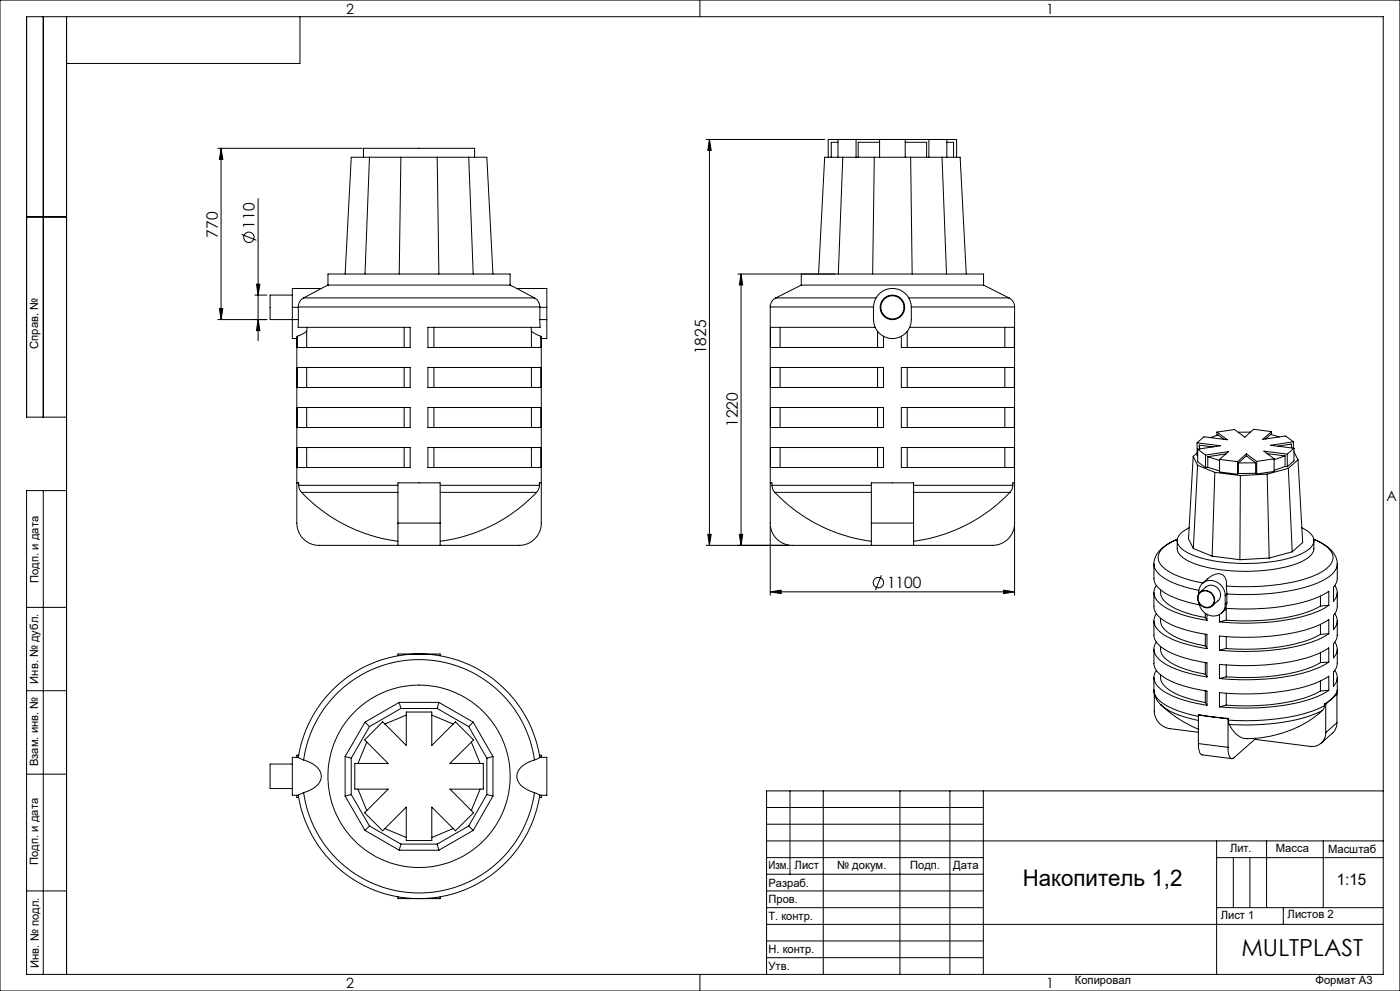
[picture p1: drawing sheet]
<svg xmlns="http://www.w3.org/2000/svg" width="420mm" height="297mm" viewBox="0 0 420 297" stroke-linecap="round" stroke-linejoin="round" font-family="sans-serif">
<g fill="none" stroke="#000" stroke-width=".3">
<path d="M0 0h420v297h-420zM13 5v120M20 5v287M90 5v14h-70M210 0v5M65.3 44.4h43.4M66.3 44.4v51.4M66.3 44.4l.6 3.4h-1.1zM77.4 59.5v42.6M109 47.1v-2.7h33.4v2.7M110.8 47.1l-1.3 35M120.3 47.1l-.5 35"/>
<path d="M131.2 47.1l.5 35M140.6 47.1l1.4 35M211.8 41.8h35.6M212.8 41.8l.6 3.3h-1.1zM212.8 41.8v121.6M248.5 47.1v-5.3h38.5v5.3M251.4 42.6h-2v4.5M251.4 41.8v5.3M252.8 47.1l-1.3 35M256.8 41.8v5.3M262.3 47.1l-.5 35M263.9 41.8v5.3"/>
<path d="M263.9 42.6h-6.4v4.5M271.6 41.8v5.3M271.6 42.6h6.4v4.5M273.2 47.1l.4 35M278.7 41.8v5.3M282.6 47.1l1.4 35M284.1 42.6h2v4.5M284.1 41.8v5.3M8 65h12M72.5 70.2l4.4 1.8M65.3 95.8h14.7M65.8 92.5h1.1l-.6 3.3z"/>
<path d="M76.4 88.4h3.6M76.9 85.2h1.1l-.6 3.2zM77.4 95.8l.6 3.3h-1.1zM87.7 92.1v9.4h1.3M87.7 88.4h-6.7v7.4h8.5M87.7 92.1h1.8M89.5 92h72.5M89.5 95.8l-.1 2.3h33.6v6h-33.9v-3.3M89.5 92v3.8M91.1 89.3h69.2M91.1 89.3a2.97 2.97 0 0 0-1.6 2.7M92 99.3l-2.9 1.5"/>
<path d="M92 99.3v4.8M92.1 98.1l-.1 1.2M96.4 86.5l-5.3 2.8M96.4 86.5h-8.7v5.6M98.4 85.4h54.6M98.4 85.4v-3.3h54.6v3.3M98.4 85.4l-2 1.1M103.5 82.1l1.9-35h40.6l1.9 35M121.2 98.1v6M130.2 98.1v6M153 85.4l2 1.1M155 86.5l5.3 2.8"/>
<path d="M155 86.5h9v5.6M159.3 98.1l.1 1.2M159.4 99.3l2.9 1.5M159.4 99.3v4.8M160.3 89.3a3.1 3.1 0 0 1 1.7 2.7M162 95.8v2.3h-33.6v6h33.9v-3.3M162 95.8h2M162 92v3.8M162 92.1h2M164 95.8v5.7h-1.6M164 92.1v3.7M221.3 82.1h29.2"/>
<path d="M222.3 82.1v81.3M222.3 82.1l.5 3.3h-1zM231.1 92v64.8a6.6 6.6 0 0 0 6.6 6.6h60a6.6 6.6 0 0 0 6.7-6.6v-64.8M231.1 92h30.9M232.8 89.3a3.1 3.1 0 0 0-1.7 2.7M232.8 89.3h30M234 98.1v6M240.4 85.4h54.7M240.4 85.4v-3.3h54.7v3.3M240.4 85.4l-7.6 3.9M245.6 82.1l1.8-35h40.6l1.9 35M262.6 98.1h-31.5v6h33.9v-3.3"/>
<path d="M263.3 99.3v4.8M263.5 88.4a5.7 5.7 0 0 1 6.2-1.6 5.7 5.7 0 0 1 3.7 5.3v3.7a5.7 5.7 0 0 1-5.7 5.7 5.7 5.7 0 0 1-5.7-5.7l.1-4.4 .5-1.8zM272.2 99.3v4.8M272.6 89.3h30.1M272.9 98.1h31.4v6h-33.9v-3.3M273.4 92h31M295.1 85.4l7.6 3.9M301.4 98.1v6M302.7 89.3l.2 .1a3.1 3.1 0 0 1 1.5 2.6M89 101.5v55.3a6.7 6.7 0 0 0 6.7 6.6h60a6.6 6.6 0 0 0 6.7-6.6v-55.3M89.1 100.8l-.1 .7M89.1 110.1h33.9v6h-33.9z"/>
<path d="M92 110.1v6M121.2 110.1v6M128.4 110.1h33.9v6h-33.9zM130.2 110.1v6M159.4 110.1v6M162.3 100.8l.1 .7M231.1 110.1h33.9v6h-33.9zM234 110.1v6M263.3 110.1v6M270.4 110.1h33.9v6h-33.9zM272.2 110.1v6M301.4 110.1v6"/>
<path d="M20 125h-12v-120h407v287h-407v-145h12M89.1 122.1h33.9v6h-33.9zM89.1 134.1h33.9v6h-33.9zM92 122.1v6M92 134.1v6M121.2 122.1v6M121.2 134.1v6M128.4 122.1h33.9v6h-33.9zM128.4 134.1h33.9v6h-33.9zM130.2 122.1v6M130.2 134.1v6M159.4 122.1v6"/>
<path d="M159.4 134.1v6M231.1 122.1h33.9v6h-33.9zM231.1 134.1h33.9v6h-33.9zM234 122.1v6M234 134.1v6M263.3 122.1v6M263.3 134.1v6M270.4 122.1h33.9v6h-33.9zM270.4 134.1h33.9v6h-33.9zM272.2 122.1v6M272.2 134.1v6M301.4 122.1v6"/>
<path d="M301.4 134.1v6M358 136.8l1.3 2.6M358 136.8l-1.4 24.7 1.4 2.9M359.1 132.7l7 .9-6.8 1M359.1 132.7v3.8h.2M359.1 135.7l-1.1 1.1M359.3 139.4l5.2 2.2M359.3 139.4l-1.3 25M359.3 134.6l2.4 1.8M359.3 134.6v3.8l2.4 1.8M359.8 133.4l.1 1.1M359.8 133.4l4.2 .5"/>
<path d="M359.8 133.4v1.1M361.7 136.4l6.8-1-2.6 2.3M361.7 136.4v3.8M362.3 136.9l3.6 1.1M362.3 136.9v3.1M363.1 131.2l2.3-.9 1.8 1.4M365.1 129.5l3.1 2.3-7-.9-2.1 1.8M365.1 129.5v1M365.9 137.7l5.4 .7M365.9 137.7v3.8l5.4 .6M367.7 136.1l-5.4 .8M371.3 138.4v3.7"/>
<path d="M371.5 138.7v3.2M373.9 136l-2.6 2.4M373.9 136l3.1 2.3M373.9 136.6l-2.4 2.1M373.9 136.6l2.8 2.1M373.9 136v.6M375.1 129.5h-3.7M376.7 138.7h-5.2M376.7 138.7v3.1M377 138.3v3.8M380.2 136l5.3 .6M381.5 129.4l-2.7 2.3 6.9-1 2.3 1.7"/>
<path d="M381.5 129.4l-5.4-.7-2.6 2.3-3.2-2.3-5.2 .8M381.5 129.4v.8M382.2 137.5l-5.2 .8M382.2 137.5v3.8l-5.2 .8M383.4 133.7l4-.6 .1 1.1M383.7 130.9l-2.5-.7-1.5 1.3M385.5 136.6l-3.3 1.2M385.5 136.6v3.2M385.5 139.8l-3.3 1.2M385.5 139.8l.7 .1M386.2 136.1l-7-.9 3 2.3M386.2 136.1v3.8"/>
<path d="M388 132.4l-6.8 1.1 7 .8M388 132.4v1.9M388.2 134.3l-2 1.8M388.2 134.3v3.8l-2 1.8M388.2 135.4l1.2 2.4M389.4 137.8l-2.9 2.6M389.4 137.8l1.4 24.8-3.1 2.8M13 147v145M89 144.7h.6v.7M89.6 145.4h29.8M89.6 145.4l.2 1.1 .7 1.1M90.5 147.6h28.9"/>
<path d="M90.5 147.6a48.8 48.8 0 0 0 28.9 14.6M119.4 156.8v6.6M119.4 156.8h12.6M119.4 156.8v-12.1h12.6v12.1M132 156.8v6.6M132 145.4h29.8M132 147.6h29M161 147.6a48.8 48.8 0 0 1-29 14.6M161.8 145.4l-.2 1.2-.6 1M162.4 144.7h-.6v.7M231.1 157.8v20.6M231.1 144.7h.5v.7"/>
<path d="M231.6 145.4h29.8M231.6 145.4l.3 1.3 .5 .9M232.4 147.6h29M232.4 147.6a49 49 0 0 0 29 14.6M261.4 156.8v6.6M261.4 156.8h12.7M261.4 156.8v-12.1h12.7v12.1M274.1 156.8v6.6M274.1 145.4h29.7M274.1 147.6h28.9M303 147.6a49 49 0 0 1-28.9 14.6M303.8 145.4l-.2 1.2-.6 1"/>
<path d="M304.4 157.8v20.6M304.4 144.7h-.6v.7M362.3 140l3.6 1.1M362.3 140l-.6 .2M364.5 141.6l7.6 .9M364.5 141.6l-.9 25.1M371.5 141.9l-.2 .2M372.1 142.5l-.1 25.2M376.7 141.8l-5.2 .1M376.7 141.8l.3 .3M380.2 142.1l-8.1 .4M380.2 142.1l.6 25.1"/>
<path d="M386.5 140.4l-6.3 1.7M386.5 140.4l1.2 25M390.6 158.1a5.1 5.1 0 0 1 3.6 4 5.1 5.1 0 0 1-3.5 3.8 48.8 48.8 0 0 1-23.8 2.6l-.6-.1a22.9 22.9 0 0 1-12-4.2 2.88 2.88 0 0 1 .5-4.9l1.9-1.1M211.8 163.4h24.9M212.3 160.2h1.1l-.6 3.2zM221.8 160.2h1l-.5 3.2zM231.1 177.4l3.3-.5v1zM231.1 177.4h73.3M264.4 172.4l-1.8 4.4M301.1 176.9l3.3 .5-3.3 .5zM346.2 169v4.4a6.3 6.3 0 0 0 4.1 4.8 33.9 33.9 0 0 0 9.5 3.1M346.2 177.6v4.2a5.5 5.5 0 0 0 3.3 4.4 34.9 34.9 0 0 0 12.6 3.9v4.3"/>
<path d="M346.2 169a6.2 6.2 0 0 0 4 4.8 34.9 34.9 0 0 0 9.5 3.1M346.9 175.5a3.9 3.9 0 0 0 1.4 5.6 31.5 31.5 0 0 0 13.8 4.8M348.2 176.8v.8a6 6 0 0 0 4 4.6 31.7 31.7 0 0 0 9.4 2.9M353.2 162v2.4a5.2 5.2 0 0 0 3.8 3.9 47.8 47.8 0 0 0 22.8 2.6l2.2-.3a20.9 20.9 0 0 0 11.2-4.2l.9-1.3 .1-3.1M353.2 161.6a8.7 8.7 0 0 0-5.7 4.8 4.3 4.3 0 0 0 2.5 4.4 28.9 28.9 0 0 0 10.9 3.9M353.2 161.6a10.5 10.5 0 0 0-6.8 6.1l-.2 1.3M358 164.4l5.6 2.3M359.6 177.9a3.7 3.7 0 0 1 2.3-3.8 3.7 3.7 0 0 1 4.3 1.2l1.1 1.6 .3 1.6M359.8 177.7a2.71 2.71 0 0 1 3.9 .3 2.71 2.71 0 0 1-.6 4 2.84 2.84 0 0 1-3.2-.9 2.84 2.84 0 0 1-.1-3.4zM359.9 177.8a2.57 2.57 0 0 1 3.7 .3 2.57 2.57 0 0 1-.5 3.7 2.69 2.69 0 0 1-3-.8 2.69 2.69 0 0 1-.2-3.2zM360 177.5l1.8-1.6a2.77 2.77 0 0 1 3.6 .5 2.77 2.77 0 0 1 0 3.7l-1.8 1.5M360.8 174.8l1.5-1.3a3.6 3.6 0 0 1 4.9-.9 3.5 3.5 0 0 1 .7 3"/>
<path d="M363.6 166.7l8.4 1M367.6 178.5v2.6M367.9 175.6l.2 2.4M368.1 178v2.7M368.1 178.1l-.5 .4M380.8 167.2l-8.8 .5M387.7 165.4l-6.9 1.8M396.1 178.6v3M401.2 169a7.6 7.6 0 0 0-4.8-6.3l-2.3-1.1a8.9 8.9 0 0 1 5.7 4.8 4.8 4.8 0 0 1-3 4.8 46.9 46.9 0 0 1-21.4 4.6l-7.5-.2M401.2 169l-.1 4.9-1.1 2.1v4.2a3.6 3.6 0 0 0 .4-4.7M401.2 177.6v4.3l-.3 1.2-.9 1.3v4.3a3.6 3.6 0 0 0 .4-4.7M401.2 169a6.1 6.1 0 0 1-3.9 4.7 53 53 0 0 1-23 4.5l-6.2-.2"/>
<path d="M8 182h12M119.4 196.5v-.5h12.6v.5M346.2 186.1v4.2a6.1 6.1 0 0 0 4 4.8 38 38 0 0 0 11.9 3.5v4.3M346.2 194.6v4.2a5.5 5.5 0 0 0 3.3 4.4 34.9 34.9 0 0 0 12.6 3.9v4.2M346.9 184a3.9 3.9 0 0 0 1.4 5.6 30.9 30.9 0 0 0 13.8 4.8M346.9 192.4a3.9 3.9 0 0 0 1.4 5.7 31.5 31.5 0 0 0 13.8 4.8M348.2 185.3v.8a6 6 0 0 0 4 4.6 34.8 34.8 0 0 0 9.4 2.9M348.2 193.7v.9a6 6 0 0 0 4 4.5 33 33 0 0 0 9.4 3M359.7 180.7a4.2 4.2 0 0 0 2.7 3.5 4.2 4.2 0 0 0 4.3-.8l.8-1.3 .1-1M361.6 185.1l.5 .8M361.6 183.8v1.3M361.6 190.1v3.5"/>
<path d="M361.6 198.5v3.6M361.6 193.6l.5 .8M362.1 184.1v1.8M365.8 184.2v2.2M367.9 182.5l-1.5 1.3M367.9 185.9l-2.1 .5M367.9 182.5v3.4M367.9 190.8v3.5M367.9 199.3v3.5M367.9 194.3l-2.1 .6M368 182.3l-.1 .2M368.1 180.7l-.4 1.6 8.4 .2 8.1-.7a34.3 34.3 0 0 0 14.4-4.6v4.2"/>
<path d="M368.1 180.7l-.5 .4M396.1 181.6a42 42 0 0 1-18.8 4.4l-5.4 .1-4-.2M396.1 190.1a43.7 43.7 0 0 1-19.4 4.4l-8.8-.2M396.1 198.6a42 42 0 0 1-18.8 4.4l-5.4 .1-4-.3M396.1 187.1v3M396.1 195.6v3M398.6 181.4a37.3 37.3 0 0 1-16.9 5l-6.9 .4-9-.4M398.6 189.9a38.6 38.6 0 0 1-17.6 5l-7.5 .4-7.7-.4M398.6 189.9v-4.2a38 38 0 0 1-16.9 4.9l-6.2 .4-9.7-.4v4.3M398.6 198.4a40 40 0 0 1-18.2 5l-8.4 .3-6.2-.4M398.6 198.4v-4.2a38.6 38.6 0 0 1-17.6 4.9l-8.3 .4-6.9-.4v4.2M398.6 181.4l-2.5 .2"/>
<path d="M398.6 189.9l-2.5 .2M398.6 198.4l-2.5 .2M401.2 186.1v4.3l-.4 1.4-.8 1.1v4.3a3.6 3.6 0 0 0 .4-4.8M401.2 194.6v4.3l-.3 1.2-.9 1.3v4.3a3.6 3.6 0 0 0 .4-4.8M8 207h12M109.5 216.4l1.3 1.4M109.5 216.4l-6 10.3M110.8 217.8l-5.4 9.4M114.8 216.3l7.1 7.1v-10h7.6v10l7.1-7.1 5.5 5.5-7.1 7h10v7.7h-10l7.1 7.1-5.5 5.4-7.1-7.1v10h-7.6v-10l-7.1 7.1-5.4-5.4 7.1-7.1h-10.1v-7.7h10.1l-7.1-7zM119.8 210.5l-10.3 5.9M119.8 210.5l.5 1.8M119.8 210.5h11.9"/>
<path d="M120.3 212.3l-9.5 5.5M120.3 212.3h10.9M121.9 214.3l-6.4 2.7M129.5 214.3l6.5 2.7M131.2 212.3l9.4 5.5M131.7 210.5l10.3 5.9M131.7 210.5l-.5 1.8M140.6 217.8l5.4 9.4M142 216.4l-1.4 1.4M142 216.4l5.9 10.3M346.2 206.8a6.1 6.1 0 0 0 2.1 4.5M346.2 206.8a6.2 6.2 0 0 0 4 4.8 34.2 34.2 0 0 0 9.3 3.1"/>
<path d="M346.2 203.1v3.7M346.3 207.8v5.3a5.4 5.4 0 0 0 4.6 5.3l8.6 1.1M346.9 200.9a3.9 3.9 0 0 0 1.4 5.7 30.9 30.9 0 0 0 13.8 4.7M348.2 202.2v.9a6 6 0 0 0 4 4.5 34.8 34.8 0 0 0 9.4 2.9M348.3 211.3a36.4 36.4 0 0 0 11.2 7.2M348.3 211.3a24 24 0 0 0 11.2 4.6M348.3 211.3h.1M359.5 214.3l.2-.1 3.1 .5 5.7 .6M359.5 214.3l8.9 1.1M359.5 214.3v8.5M361.6 207v3.5M361.6 202.1l.5 .8"/>
<path d="M361.6 210.5l.5 .8M367.9 207.7v3.6M367.9 202.8l-2.1 .5M367.9 211.3l-2.1 .5M368.4 215.4v8.6M368.5 215.8l.3 1.3M368.5 215.3v.5M368.5 215.3l-.1 .1M396.1 207.1a44.4 44.4 0 0 1-20.1 4.4l-8.1-.2M396.1 204.1v3M396.7 212.9a33.4 33.4 0 0 1-23.9 8.3 7.7 7.7 0 0 1-4-4.1M396.7 212.9a50.5 50.5 0 0 1-22.4 4.4l-5.5-.2"/>
<path d="M397.3 211.5a50.7 50.7 0 0 1-21.8 4.5l-7-.2M397.3 211.5l-.1 .9-.5 .5M397.3 211v.5M397.3 211h.4M397.7 219.6a4.1 4.1 0 0 1-4.7 4.1l-16.6-2.1M397.7 211v8.6M398.6 206.9a38.6 38.6 0 0 1-17.6 5l-7.5 .3-7.7-.4M398.6 206.9v-4.2a38 38 0 0 1-16.9 4.9l-6.2 .4-9.7-.4v4.2M398.6 206.9l-2.5 .2M399.4 209.5l-2.1 1.5M399.4 209.5l-1.7 1.5M401.1 208.1l-.4-.1-1.3 1.5"/>
<path d="M401.1 216.6l-.2 1.4-.6 1.2-4 3.5M401.1 208.1l-1.7 1.4M401.1 208.1v8.5M401.1 216.6l-3.4 3M401.2 206.8l-.2 1.3M401.2 206.8l-.3 1.2M401.2 203.1v3.7M8 232h12M87.7 229h-6.7v7.3h6.7M89 238.3v.7h.6M89.5 227l1.6 .7M89.5 227h-1.8v11.3h1.8"/>
<path d="M89.5 227a36.7 36.7 0 0 1 36.2-31 36.7 36.7 0 0 1 36.3 31M89.5 238.3a36.7 36.7 0 0 0 36.2 31 36.7 36.7 0 0 0 36.3-31M89.6 226.3h-.6v.7M91.1 237.6a35 35 0 0 0 34.6 30 35 35 0 0 0 34.6-30M91.1 227.7a35 35 0 0 1 34.6-30 35 35 0 0 1 34.6 30M91.1 227.7a6.6 6.6 0 0 1 5.2 4.5 4.7 4.7 0 0 1-3.4 4.7l-1.8 .7M91.1 237.6l-1.6 .7M103.5 226.7l1.9 .5M103.5 226.7v11.9M103.5 238.6l6 10.3M105.4 227.2v10.9M105.4 238.1l5.4 9.4"/>
<path d="M105.4 238.1l-1.9 .5M107.4 236.5l2.6 6.4M110 222.4l-2.6 6.4M141.4 222.4l2.6 6.4M144 236.5l-2.6 6.4M146 238.1l-5.4 9.4M146 227.2v10.9M146 238.1l1.9 .5M147.9 226.7l-1.9 .5M147.9 226.7v11.9M147.9 238.6l-5.9 10.3M160.3 227.7a7.2 7.2 0 0 0-5.1 3.9 4.3 4.3 0 0 0 3 5.1l2.1 .9"/>
<path d="M160.3 237.6l1.7 .7M161.8 226.3h.6v.7M162 227h2v11.3h-2M162 227l-1.7 .7M162.4 238.3v.7h-.6M237 237v25M247 237v55M270 237v55M285 237v55M295 237v55M359.5 222.8a3.4 3.4 0 0 0 1.1 3.4l8.9 1.2M359.5 222.8l8.9 1.2"/>
<path d="M376.4 221.6l-6.2 5.5a.94 .94 0 0 1-1.1 .1 .94 .94 0 0 1-.4-1l-.3-2.2M376.4 221.3v.3M415 237h-185v55M109.5 248.9l10.3 5.9M110.8 247.5l-1.3 1.4M110.8 247.5l9.5 5.5M115.5 248.3l6.4 2.7M119.8 254.8h11.9M120.3 253h10.9M120.3 253l-.5 1.8M131.2 253l.5 1.8M136 248.3l-6.5 2.7"/>
<path d="M140.6 247.5l-9.4 5.5M140.6 247.5l1.4 1.4M142 248.9l-10.3 5.9M230 257h65M230 242h65M230 247h65M230 252h185M365 252v40M365 257h50M370 257v15M375 257v15M380 252v20"/>
<path d="M397 252v20M8 267h12M119.4 268.8v.5h12.6v-.5M230 262h65M230 267h65M230 272h65M230 277h185M365 272h50M385 272v5M210 292v5M230 282h65M230 287h65"/>
<circle cx="74.7" cy="71.1" r="1.55"/>
<circle cx="267.7" cy="92.1" r="3.5"/>
<circle cx="267.7" cy="92.1" r="3.7"/>
<circle cx="263.5" cy="174.6" r="1.55"/>
<circle cx="125.7" cy="232.7" r="27.3"/>
</g>
<g fill="#000">
<path d="M77.4 95.8l.6 3.3h-1.1zM76.9 85.2h1.1l-.6 3.2zM65.8 92.5h1.1l-.6 3.3zM66.3 44.4l.6 3.4h-1.1zM221.8 160.2h1l-.5 3.2zM222.3 82.1l.5 3.3h-1zM212.3 160.2h1.1l-.6 3.2zM212.8 41.8l.6 3.3h-1.1z"/>
<path d="M301.1 176.9l3.3 .5-3.3 .5zM231.1 177.4l3.3-.5v1z"/>
</g>
<text font-size="7.1" x="372.4" y="286.6">MULTPLAST</text>
<text font-size="6.9" x="306.8" y="265.6">Накопитель 1,2</text>
<text font-size="4.8" x="401" y="265.3">1:15</text>
<g font-size="4.7">
<text x="65.3" y="71.2" transform="rotate(-90 65.3 71.2)">770</text>
<text x="76.4" y="68.5" transform="rotate(-90 76.4 68.5)">110</text>
<text x="211.8" y="106.2" transform="rotate(-90 211.8 106.2)">1825</text>
<text x="221.3" y="128" transform="rotate(-90 221.3 128)">1220</text>
<text x="266.1" y="176.3">1100</text>
</g>
<g font-size="4.2">
<text x="103.8" y="4.2">2</text>
<text x="313.8" y="4.2">1</text>
<text x="415.9" y="150.2">A</text>
<text x="103.8" y="296.2">2</text>
<text x="313.8" y="296.2">1</text>
</g>
<g font-size="3.4">
<text x="11.5" y="104.5" transform="rotate(-90 11.5 104.5)">Справ. №</text>
<text x="11.6" y="174.7" transform="rotate(-90 11.6 174.7)">Подп. и дата</text>
<text x="11.4" y="204.9" transform="rotate(-90 11.4 204.9)">Инв. № дубл.</text>
<text x="11.4" y="229.6" transform="rotate(-90 11.4 229.6)">Взам. инв. №</text>
<text x="369" y="255.5">Лит.</text>
<text x="382.8" y="255.5">Масса</text>
<text x="398.4" y="255.6">Масштаб</text>
<text x="11.4" y="259.2" transform="rotate(-90 11.4 259.2)">Подп. и дата</text>
<text x="230.5" y="260.5">Изм.</text>
<text x="238.4" y="260.4">Лист</text>
<text x="251.1" y="260.4">№ докум.</text>
<text x="273" y="260.4">Подп.</text>
<text x="286" y="260.4">Дата</text>
<text x="230.5" y="265.7">Разраб.</text>
<text x="230.5" y="275.7">Т. контр.</text>
<text x="230.6" y="270.7">Пров.</text>
<text x="366.2" y="275.3">Лист 1</text>
<text x="386.3" y="275.2">Листов 2</text>
<text x="230.6" y="285.7">Н. контр.</text>
<text x="11.6" y="290" transform="rotate(-90 11.6 290)">Инв. № подл.</text>
<text x="230.6" y="290.7">Утв.</text>
<text x="322.5" y="295">Копировал</text>
<text x="394.6" y="295">Формат А3</text>
</g>
</svg>
